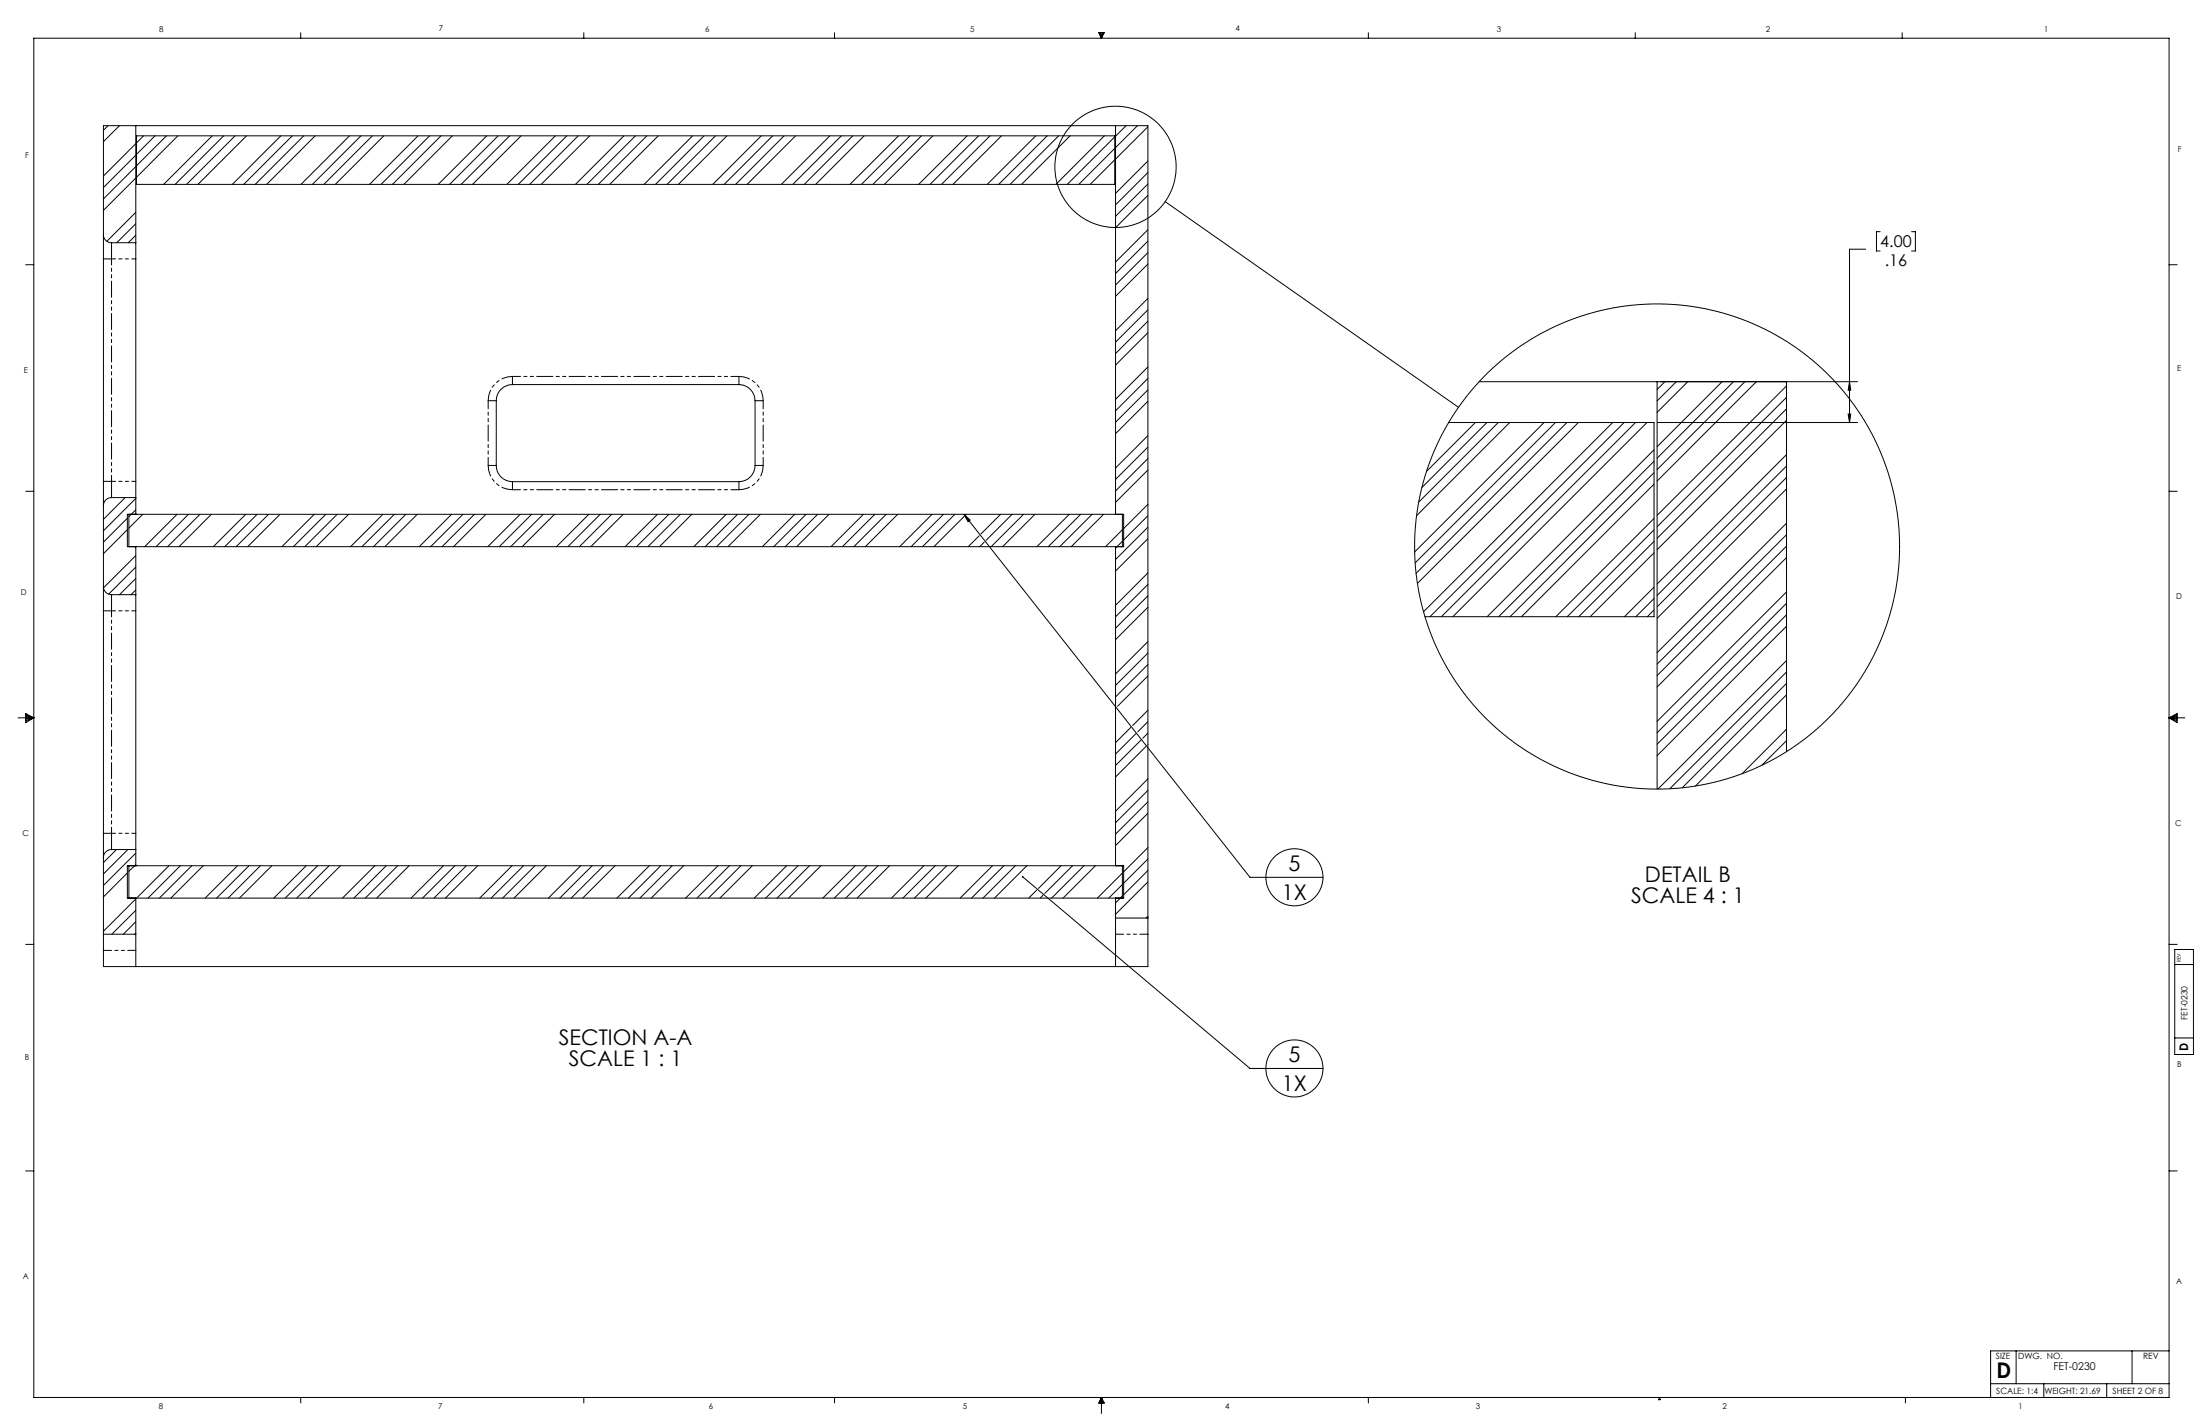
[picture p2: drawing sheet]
<svg xmlns="http://www.w3.org/2000/svg" width="864mm" height="559mm" viewBox="0 0 864 559" stroke-linecap="round" stroke-linejoin="round" font-family="sans-serif">
<g fill="none" stroke="#000" stroke-width=".39">
<path d="M13.3 15h838.2v533.4h-838.2zM118 12.8v2.2M229.2 12.8v2.2M327.6 12.8v2.2M431.3 12.8h2.2l-1.1 2.2zM431.5 12.8l.9 2.2M432 12.8l.4 2.2M432.7 12.8l-.3 2.2M433 12.8l-.6 2.2M537.1 12.8v2.2M641.9 12.8v2.2M746.7 12.8v2.2"/>
<path d="M42.4 49.3l-1.8 1.8M46.9 49.3l-6.3 6.3M53.3 49.3v45.9M53.3 56.4l-12.7 12.7M53.6 53.3h384v19.1h-384zM56.4 53.3l-2.8 2.8M60.9 53.3l-7.3 7.3M65.3 53.3l-11.7 11.8M69.8 53.3l-16.2 16.3M83.3 53.3l-19.1 19.1M87.8 53.3l-19 19.1M92.3 53.3l-19.1 19.1"/>
<path d="M96.8 53.3l-19.1 19.1M110.2 53.3l-19 19.1M114.7 53.3l-19 19.1M119.2 53.3l-19 19.1M123.7 53.3l-19 19.1M137.2 53.3l-19.1 19.1M141.7 53.3l-19.1 19.1M146.2 53.3l-19.1 19.1M150.7 53.3l-19.1 19.1M164.1 53.3l-19 19.1M168.6 53.3l-19 19.1M173.1 53.3l-19 19.1"/>
<path d="M177.6 53.3l-19.1 19.1M191.1 53.3l-19.1 19.1M195.5 53.3l-19 19.1M200.1 53.3l-19.1 19.1M204.5 53.3l-19 19.1M218 53.3l-19 19.1M222.5 53.3l-19.1 19.1M227 53.3l-19.1 19.1M231.5 53.3l-19.1 19.1M244.9 53.3l-19 19.1M249.4 53.3l-19 19.1M253.9 53.3l-19 19.1"/>
<path d="M258.4 53.3l-19 19.1M271.9 53.3l-19.1 19.1M276.4 53.3l-19.1 19.1M280.9 53.3l-19.1 19.1M285.4 53.3l-19.1 19.1M298.8 53.3l-19 19.1M303.3 53.3l-19 19.1M307.8 53.3l-19.1 19.1M312.3 53.3l-19 19.1M325.8 53.3l-19.1 19.1M330.3 53.3l-19.1 19.1M334.8 53.3l-19.1 19.1"/>
<path d="M339.2 53.3l-19 19.1M352.7 53.3l-19 19.1M357.2 53.3l-19.1 19.1M361.7 53.3l-19 19.1M366.2 53.3l-19.1 19.1M379.7 53.3l-19.1 19.1M384.1 53.3l-19 19.1M388.6 53.3l-19 19.1M393.1 53.3l-19 19.1M406.6 53.3l-19.1 19.1M411.1 53.3l-19.1 19.1M415.6 53.3l-19.1 19.1"/>
<path d="M420.1 53.3l-19.1 19.1M433.5 53.3l-19 19.1M437.6 53.7l-18.6 18.7M437.6 58.2l-14.1 14.2M437.9 49.3v152.5M442 49.3l-4.1 4.1M446.5 49.3l-8.6 8.6M450.6 49.7l-12.7 12.7M53.3 60.9l-12.7 12.7M53.3 65.4l-12.7 12.7M53.3 69.8l-12.7 12.7M437.6 62.7l-9.6 9.7"/>
<path d="M450.6 63.2l-12.7 12.7M450.6 67.7l-12.7 12.7M450.6 72.2l-12.7 12.7M450.6 76.7l-12.7 12.7M457.4 79.1l115.1 80.7M40.6 92.1a3.1 3.1 0 0 0 3.2 3.1h9.5M40.6 92.1v106.3M40.6 92.1v-42.8h410v311M53.3 95.2v100.1M53.3 83.3l-11.4 11.4M53.3 87.8l-7.5 7.4M53.3 92.3l-3 2.9"/>
<path d="M450.6 90.1l-12.7 12.7M450.6 94.6l-12.7 12.7M450.6 99.1l-12.7 12.7M732.4 97.8h-6.4v68M738 90.9h-1.4v7.6h1.4M750.4 90.9h1.5v7.6h-1.5M10.1 103.9h3.2M450.6 117.1l-12.7 12.7M450.6 103.6l-12.7 12.7M851.5 103.9h3.1M450.6 121.6l-12.7 12.7M450.6 126l-12.7 12.7"/>
<path d="M450.6 130.6l-12.7 12.7M196.6 152.8a6.5 6.5 0 0 1 4.6-1.9h88.9a6.4 6.4 0 0 1 6.3 6.4v25.4a6.4 6.4 0 0 1-6.3 6.3h-88.9a6.3 6.3 0 0 1-6.4-6.3v-25.4a6.1 6.1 0 0 1 1.8-4.5zM450.6 144l-12.7 12.7M450.6 148.5l-12.7 12.7M450.6 153l-12.7 12.7M450.6 157.5l-12.7 12.7M650.5 149.8v159.8M653.5 149.8l-3 3.1M658 149.8l-7.5 7.5M662.5 149.8l-12 12M676 149.8l-25.5 25.5M680.5 149.8l-30 30"/>
<path d="M685 149.8l-34.5 34.5M689.5 149.8l-39 39M701.3 151.4l-50.8 50.8M701.3 155.9l-50.8 50.8M701.3 149.8v145.2M726 149.8l.5 3.3h-1zM729.2 149.8h-148.6M450.6 171l-12.7 12.7M450.6 175.4l-12.7 12.7M450.6 180l-12.7 12.7M568.7 165.8h80.6v76.2h-89.9M579.2 165.8l-19.2 19.2"/>
<path d="M583.7 165.8l-25.5 25.5M588.2 165.8l-31.3 31.3M592.6 165.8l-36.6 36.6M606.1 165.8l-50.8 50.8M610.6 165.8l-55.1 55.1M615.1 165.8l-59.2 59.2M619.6 165.8l-63.2 63.2M633.1 165.8l-74.3 74.3M637.5 165.8l-76.2 76.2M642 165.8l-76.2 76.2M646.5 165.8l-76.2 76.2M649.3 176.5l-65.5 65.5"/>
<path d="M650.6 165.8h78.6M701.3 178.4l-50.8 50.8M701.3 160.4l-50.8 50.8M701.3 164.9l-50.8 50.8M725.5 162.5h1l-.5 3.3zM10.1 192.8h3.2M40.6 198.4v31.8M49.1 195.3l-8.5 8.5M53.3 195.3h-9.5a3.1 3.1 0 0 0-3.2 3.1M53.3 195.3v6.5M53.3 195.6l-12.7 12.7M450.6 197.9l-9.5 9.5"/>
<path d="M450.6 184.4l-12.7 12.7M649.3 181l-61 61M649.3 185.5l-56.5 56.5M649.3 190l-52 52M701.3 182.9l-50.8 50.8M701.3 187.4l-50.8 50.8M701.3 191.8l-50.8 50.8M851.5 192.8h3.1M50 201.8h391.1v12.7h-391.1zM50 203.4l-9.4 9.4M50 207.9l-9.4 9.4M50.6 201.8v12.7"/>
<path d="M53.3 201.8h.1M53.3 214.5v18.9M53.3 218l-12.7 12.7M53.3 200.1l-2.7 2.7M56 201.8l-5.4 5.5M69.5 201.8l-12.7 12.7M74 201.8l-12.7 12.7M78.5 201.8l-12.7 12.7M83 201.8l-12.7 12.7M96.4 201.8l-12.7 12.7M100.9 201.8l-12.7 12.7M105.4 201.8l-12.7 12.7"/>
<path d="M109.9 201.8l-12.7 12.7M123.4 201.8l-12.7 12.7M127.9 201.8l-12.7 12.7M132.4 201.8l-12.7 12.7M136.8 201.8l-12.7 12.7M150.3 201.8l-12.7 12.7M154.8 201.8l-12.7 12.7M159.3 201.8l-12.7 12.7M163.8 201.8l-12.7 12.7M177.3 201.8l-12.7 12.7M181.8 201.8l-12.7 12.7M186.2 201.8l-12.7 12.7"/>
<path d="M190.7 201.8l-12.7 12.7M204.2 201.8l-12.7 12.7M208.7 201.8l-12.7 12.7M213.2 201.8l-12.7 12.7M217.7 201.8l-12.7 12.7M231.1 201.8l-12.7 12.7M235.6 201.8l-12.7 12.7M240.1 201.8l-12.7 12.7M244.6 201.8l-12.7 12.7M258.1 201.8l-12.7 12.7M262.6 201.8l-12.7 12.7M267.1 201.8l-12.7 12.7"/>
<path d="M271.6 201.8l-12.7 12.7M285 201.8l-12.7 12.7M289.5 201.8l-12.7 12.7M294 201.8l-12.7 12.7M298.5 201.8l-12.7 12.7M312 201.8l-12.7 12.7M316.4 201.8l-12.7 12.7M321 201.8l-12.7 12.7M325.4 201.8l-12.7 12.7M338.9 201.8l-12.7 12.7M343.4 201.8l-12.7 12.7M347.9 201.8l-12.7 12.7"/>
<path d="M352.4 201.8l-12.7 12.7M365.9 201.8l-12.7 12.7M370.3 201.8l-12.7 12.7M374.8 201.8l-12.7 12.7M378.4 201.8l2.4 2.3-.8 .6zM378.4 201.8l112.3 142.5h28.6M378.4 202.7l-11.8 11.8M379.3 201.8l-.1 .2M384.4 210.2l-4.3 4.3M386.4 212.7l-1.8 1.8M392.8 201.8l-7.7 7.7M397.3 201.8l-10.2 10.2"/>
<path d="M401.8 201.8l-12.7 12.7M406.3 201.8l-12.7 12.7M419.7 201.8l-12.7 12.7M424.2 201.8l-12.7 12.7M428.7 201.8l-12.7 12.7M433.2 201.8l-12.7 12.7M437.9 214.5v125.2M440.6 201.8v12.7M440.6 212.4l-2.7 2.7M440.6 207.9l-6.6 6.6M450.6 202.4l-9.5 9.5M450.6 206.9l-12.7 12.7"/>
<path d="M450.6 211.4l-12.7 12.7M649.3 203.4l-38.6 38.6M649.3 207.9l-34.1 34.1M649.3 212.4l-29.6 29.6M649.3 216.9l-25.1 25.1M701.3 205.3l-50.8 50.8M701.3 209.8l-50.8 50.8M701.3 214.3l-50.8 50.8M701.3 218.8l-50.8 50.8M40.6 230.2a3.1 3.1 0 0 0 3.2 3.2h9.5M40.6 230.2v106.3M53.3 233.4v100"/>
<path d="M53.3 222.5l-10.6 10.7M53.3 227l-6.4 6.4M53.3 231.5l-1.9 1.9M450.6 224.8l-12.7 12.7M450.6 229.3l-12.7 12.7M450.6 233.8l-12.7 12.7M450.6 238.3l-12.7 12.7M649.3 230.4l-11.6 11.6M649.3 234.9l-7.1 7.1M649.3 239.4l-2.7 2.6M701.3 232.3l-50.8 50.8M701.3 236.7l-50.8 50.8"/>
<path d="M450.6 251.8l-12.7 12.7M450.6 256.3l-12.7 12.7M701.3 259.2l-50.5 50.4M701.3 241.3l-50.8 50.8M701.3 245.7l-50.8 50.8M438 277.9l-.1 .1M450.6 278.7l-6 6M450.6 260.8l-12.7 12.7M450.6 265.3l-11.9 11.9M701.3 263.7l-45.8 45.8M701.3 268.2l-41 40.9M701.3 272.7l-35.8 35.8"/>
<path d="M7.1 281.7h6.2M10.1 280l3.2 1.7-3.2 1.9zM10.1 280.5l3.2 1.2M10.1 281.1l3.2 .6M13.3 281.7l-3.2 1.2M13.3 281.7l-3.2 .5M443.9 285.4l-6 6M445.9 287.9l-8 8M447.9 290.4l-10 10M449.9 292.9l-12 12M450.6 292.2h.1M450.6 283.2l-4 4"/>
<path d="M450.6 287.7l-2 2M701.3 286.1l-17.5 17.5M701.3 290.7l-9.7 9.6M851.5 281.7h6.1M851.5 281.7l3.1 .5M851.5 281.7l3.1 1.2M851.5 281.7l3.1-1.7v3.6zM854.6 281.1l-3.1 .6M854.6 280.5l-3.1 1.2M450.6 305.6l-12.7 12.7M450.6 310.2l-12.7 12.7M450.6 314.6l-12.7 12.7"/>
<path d="M450.6 319.1l-12.7 12.7M40.6 336.5v30.1M45.7 333.4l-5.1 5.1M50 339.7h391.1v12.7h-391.1zM50.2 333.4l-9.6 9.6M50.6 339.7v12.7M53.3 333.4h-9.5a3.1 3.1 0 0 0-3.2 3.1M53.3 339.7h.1M53.3 333.4v6.3M53.3 334.8l-12.7 12.7M53.3 339.3l-2.7 2.6M66.3 339.7l-12.7 12.7"/>
<path d="M70.8 339.7l-12.7 12.7M75.3 339.7l-12.7 12.7M79.8 339.7l-12.7 12.7M93.2 339.7l-12.7 12.7M97.8 339.7l-12.7 12.7M102.2 339.7l-12.7 12.7M106.7 339.7l-12.7 12.7M120.2 339.7l-12.7 12.7M124.7 339.7l-12.7 12.7M129.2 339.7l-12.7 12.7M133.7 339.7l-12.7 12.7M147.1 339.7l-12.7 12.7"/>
<path d="M151.6 339.7l-12.7 12.7M156.1 339.7l-12.7 12.7M160.6 339.7l-12.7 12.7M174.1 339.7l-12.7 12.7M178.6 339.7l-12.7 12.7M183.1 339.7l-12.7 12.7M187.5 339.7l-12.7 12.7M201 339.7l-12.7 12.7M205.5 339.7l-12.7 12.7M210 339.7l-12.7 12.7M214.5 339.7l-12.7 12.7M228 339.7l-12.7 12.7"/>
<path d="M232.4 339.7l-12.7 12.7M236.9 339.7l-12.7 12.7M241.4 339.7l-12.7 12.7M254.9 339.7l-12.7 12.7M259.4 339.7l-12.7 12.7M263.9 339.7l-12.7 12.7M268.4 339.7l-12.7 12.7M281.8 339.7l-12.7 12.7M286.3 339.7l-12.7 12.7M290.8 339.7l-12.7 12.7M295.3 339.7l-12.7 12.7M308.8 339.7l-12.7 12.7"/>
<path d="M313.3 339.7l-12.7 12.7M317.7 339.7l-12.7 12.7M322.3 339.7l-12.7 12.7M335.7 339.7l-12.7 12.7M340.2 339.7l-12.7 12.7M344.7 339.7l-12.7 12.7M349.2 339.7l-12.7 12.7M362.7 339.7l-12.7 12.7M367.1 339.7l-12.7 12.7M371.7 339.7l-12.7 12.7M376.1 339.7l-12.7 12.7M389.6 339.7l-12.7 12.7"/>
<path d="M394.1 339.7l-12.7 12.7M398.6 339.7l-12.7 12.7M403.1 339.7l-12.7 12.7M416.5 339.7l-8.8 8.9M421 339.7l-10.9 10.9M425.5 339.7l-12.7 12.7M430 339.7l-12.7 12.7M440.6 339.7v12.7M450.6 332.6l-9.5 9.5M450.6 337.1l-9.5 9.5M50 342.5l-9.4 9.5M53.3 352.4v14.2"/>
<path d="M53.3 352.7l-12.7 12.7M53.3 357.2l-9.4 9.4M401.4 344.1l89.3 75.2h28.6M406.9 349.3l-3.1 3.1M409.4 351.3l-1.1 1.1M437.9 352.4v7.9M440.6 342.6l-9.8 9.8M440.6 347.1l-5.3 5.3M440.6 351.6l-2.7 2.7M450.6 359.6l-.7 .7M450.6 341.6l-9.5 9.5M450.6 346.1l-12.7 12.7"/>
<path d="M10.1 370.6h3.2M40.6 366.6h12.7M53.3 366.6v12.7M53.3 361.7l-4.9 4.9M53.3 366.2l-.4 .4M437.9 360.3v19M437.9 360.3h12.7M450.6 360.3v19h-410v-12.7M851.5 370.6h3.1M853.7 372.6h7.3v41.2h-7.3zM853.7 378.5h7.3M853.7 407.3h7.3"/>
<path d="M10.1 459.5h3.2M851.5 459.5h3.1M791.4 530.1v12.9M836.9 530.1v12.9M851.5 530.1h-70.1v18.3M118 548.4v2.1M229.2 548.4v2.1M327.6 548.4v2.1M432.4 548.4v6.3M432.4 548.4l1.1 2.2h-2.2zM432.4 548.4l.6 2.2M432.4 548.4l-.9 2.2"/>
<path d="M432.4 548.4l-.4 2.2M432.4 548.4l.3 2.2M537.1 548.4v2.1M651.4 548.4l.4 .9h-.7zM748 548.4v2.1M781.4 543h70.1M802.3 543v5.4M827 543v5.4"/>
<circle cx="437.9" cy="65.5" r="23.8"/>
<circle cx="650.5" cy="214.5" r="95.2"/>
<circle cx="508.1" cy="344.3" r="11.2"/>
<circle cx="508.1" cy="419.3" r="11.2"/>
</g>
<g fill="#000">
<path d="M725.5 162.5h1l-.5 3.3zM726 149.8l.5 3.3h-1z"/>
<path d="M378.4 201.8l2.4 2.3-.8 .6zM401.2 343.8l.2 .3-.2-.2a.34 .34 0 0 0 .2 .5 .34 .34 0 0 0 .4-.4 .34 .34 0 0 0-.6-.2z"/>
</g>
<path d="M53.3 101.6h-9.5M43.8 188.9h9.5M53.3 239.7h-9.5M43.8 327h9.5" fill="none" stroke="#000" stroke-width=".39" stroke-dasharray="6.3 1.3 1.3 1.3 1.3 1.3" stroke-dashoffset="4.8"/>
<g fill="none" stroke="#000" stroke-width=".39" stroke-dasharray="6.3 1.3 1.3 1.3 1.3 1.3">
<path d="M43.8 95.2v6.4M43.8 101.6h-3.2M191.6 157.2h3.2M201.2 147.7v3.2M290.1 147.7v3.2M296.4 157.2h3.2M43.8 188.9v6.3M43.8 188.9h-3.2M191.6 182.6h3.2M201.2 189v3.2M290.1 189v3.2M296.4 182.6h3.2"/>
<path d="M43.8 233.3v6.4M43.8 239.7h-3.2M43.8 327v6.3M43.8 327h-3.2"/>
</g>
<path d="M201.2 147.7h88.9M299.6 157.2v25.4M191.6 182.6v-25.4M290.1 192.2h-88.9M53.3 372.9h-12.7M450.6 366.6h-12.7" fill="none" stroke="#000" stroke-width=".39" stroke-dasharray="6.3 1.3 1.3 1.3 1.3 1.3" stroke-dashoffset="3.2"/>
<path d="M43.8 101.6v87.3M43.8 239.7v87.3" fill="none" stroke="#000" stroke-width=".39" stroke-dasharray="6.3 1.3 1.3 1.3 1.3 1.3" stroke-dashoffset="4"/>
<path d="M191.6 157.2a9.5 9.5 0 0 1 9.6-9.5M290.1 147.7a9.5 9.5 0 0 1 9.5 9.5M201.2 192.2a9.5 9.5 0 0 1-9.6-9.6M299.6 182.6a9.5 9.5 0 0 1-9.5 9.6" fill="none" stroke="#000" stroke-width=".39" stroke-dasharray="6.3 1.3 1.3 1.3 1.3 1.3" stroke-dashoffset="2.1"/>
<g font-size="8.5">
<text x="505.8" y="341.6">5</text>
<text x="645.7" y="346.2">DETAIL B</text>
<text x="503.2" y="353.1">1X</text>
<text x="640.3" y="354.4">SCALE 4 : 1</text>
<text x="219.4" y="410.1">SECTION A-A</text>
<text x="223.3" y="418.3">SCALE 1 : 1</text>
<text x="505.8" y="416.6">5</text>
<text x="503.2" y="428.1">1X</text>
<text x="783.7" y="540.7">D</text>
</g>
<g font-size="6.4">
<text x="738.1" y="97.1">4.00</text>
<text x="739.8" y="104.2">.16</text>
</g>
<text font-size="4.7" x="859" y="412.4" transform="rotate(-90 859 412.4)">D</text>
<text font-size="4.2" x="806.1" y="537.5">FET-0230</text>
<g font-size="3.4">
<text x="858.7" y="400.1" transform="rotate(-90 858.7 400.1)">FET-0230</text>
<text x="783.5" y="533.3">SIZE</text>
<text x="792.3" y="533.3">DWG. NO.</text>
<text x="841.3" y="533.4">REV</text>
<text x="783.6" y="546.8">SCALE: 1:4</text>
<text x="802.5" y="546.9">WEIGHT: 21.69</text>
<text x="829.3" y="546.8">SHEET 2 OF 8</text>
</g>
<g font-size="3.2">
<text x="62.5" y="12.4">8</text>
<text x="172.3" y="12.3">7</text>
<text x="276.8" y="12.4">6</text>
<text x="380.9" y="12.4">5</text>
<text x="485" y="12.3">4</text>
<text x="587.5" y="12.4">3</text>
<text x="693.2" y="12.4">2</text>
<text x="802.4" y="12.4">1</text>
<text x="854.9" y="59.8">F</text>
<text x="9.9" y="62">F</text>
<text x="9.3" y="146.5">E</text>
<text x="854.7" y="145.5">E</text>
<text x="8.2" y="233.6">D</text>
<text x="854.3" y="234.9">D</text>
<text x="8.9" y="328.1">C</text>
<text x="853.9" y="324.1">C</text>
<text x="9.7" y="415.8">B</text>
<text x="854.6" y="418.6">B</text>
<text x="9" y="502">A</text>
<text x="854.3" y="503.9">A</text>
<text x="62.3" y="552.9">8</text>
<text x="172" y="552.9">7</text>
<text x="278.3" y="552.9">6</text>
<text x="377.9" y="552.8">5</text>
<text x="481" y="552.8">4</text>
<text x="579.3" y="552.8">3</text>
<text x="676.2" y="552.9">2</text>
<text x="792.4" y="552.8">1</text>
</g>
<text font-size="2" x="856" y="377.7" transform="rotate(-90 856 377.7)">REV</text>
</svg>
